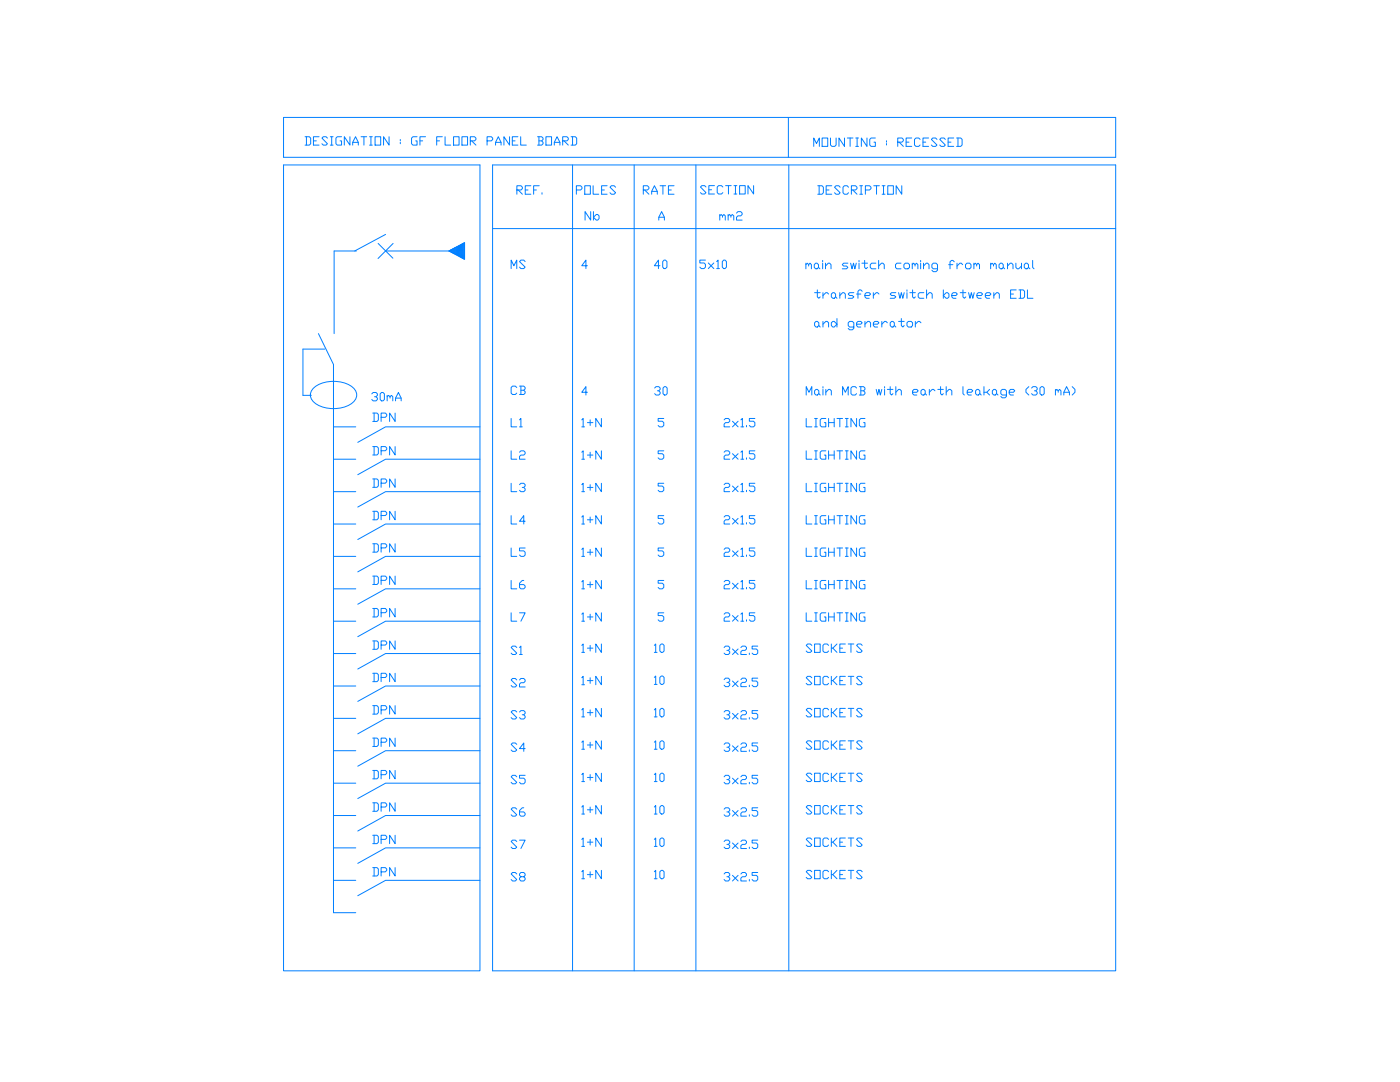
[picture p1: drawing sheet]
<svg xmlns="http://www.w3.org/2000/svg" width="279mm" height="216mm" viewBox="0 0 279 216" stroke-linecap="round" stroke-linejoin="round" font-family="sans-serif">
<!-- layer: a-window -->
<g fill="none" stroke="#007fff" stroke-width=".2">
<path d="M56.6 32.9h39.2v160.8h-39.2zM56.6 23.4h166.1v8h-166.1zM60.9 27.3h.8l.3 .3v1.1l-.3 .3h-.8M61.2 27.3v1.7M62.6 28.1h.5M63.7 27.3h-1.1v1.7h1.1M65.3 27.6l-.2-.3h-.6l-.3 .3 1.1 1.1-.2 .3h-.6l-.3-.3M65.9 29h.6M65.9 27.3h.6M66.2 27.3v1.7M68.2 27.3h-.9l-.3 .3v1.1l.3 .3h.9v-.9h-.3M69.8 27.3v1.7l-1.1-1.7v1.7"/>
<path d="M70.4 29v-.6l.6-1.1 .5 1.1v.6M70.4 28.4h1.1M72.1 27.3h1.1M72.6 27.3v1.7M73.8 29h.5M73.8 27.3h.5M74 27.3v1.7M74.9 27.3h1.1v1.7h-1.1zM77.6 27.3v1.7l-1.1-1.7v1.7M79.9 27.8v.3M79.9 28.4v.3M83.2 27.3h-.8l-.3 .3v1.1l.3 .3h.8v-.9h-.2"/>
<path d="M83.8 28.1h.6M84.9 27.3h-1.1v1.7M87.2 28.1h.5M88.3 27.3h-1.1v1.7M88.8 27.3v1.7h1.1M90.5 27.3h1.1v1.7h-1.1zM92.2 27.3h1.1v1.7h-1.1zM93.9 28.1h.8l.3-.3v-.2l-.3-.3h-.8v1.7M94.1 28.1l.9 .9M97.2 28.1h.9l.2-.3v-.2l-.2-.3h-.9v1.7M98.3 32.9h124.4v160.8h-124.4zM98.9 29v-.6l.5-1.1 .6 1.1v.6"/>
<path d="M98.9 28.4h1.1M101.7 27.3v1.7l-1.1-1.7v1.7M102.2 28.1h.6M103.4 27.3h-1.2v1.7h1.2M103.9 27.3v1.7h1.1M107.3 27.3h.8l.3 .3v.2l-.3 .3M107.6 28.1h.5l.3 .3v.3l-.3 .3h-.8M107.6 27.3v1.7M109 27.3h1.1v1.7h-1.1zM110.6 29v-.6l.6-1.1 .5 1.1v.6M110.6 28.4h1.1M112.3 28.1h.8l.3-.3v-.2l-.3-.3h-.8v1.7"/>
<path d="M112.6 28.1l.8 .9M114 27.3h.8l.3 .3v1.1l-.3 .3h-.8M114.3 27.3v1.7M114.3 32.9v160.8M126.6 32.9v160.8M138.9 32.9v160.8M157.3 23.5v7.9M157.4 32.9v160.8M71.1 50.1h-4.4v16.5M75.5 48.6l2.9 2.9M76.9 50.1h12.7M76.9 46.8l-6.1 3.3"/>
<path d="M78.5 48.6l-3.1 3M89.6 50.1l3.1-1.7v3.4zM89.7 50.1h.1M89.8 50l.1 .1M89.9 49.9h.1M90 50.2v.1M90.1 50.3h.1M90.1 49.9h-.1v.2h.1M90.2 50.4h.1M90.2 49.9h.1M90.2 49.8v.3h.1M90.2 50.2v.1h.1"/>
<path d="M90.3 49.7h.1M90.4 49.7h.2M90.4 49.9h.2M90.4 49.6v.5h.2M90.4 50.2v.1h.2M90.4 50.4v.1M90.5 50.5h.1M90.6 49.7h.4M90.6 49.9h.4M90.6 49.5v.6h.4M90.6 50.2v.1h.4M90.6 50.4v.1h.4"/>
<path d="M90.6 50.6h.1M90.7 49.5h.3M90.8 50.6l.2 .2M90.8 49.4v.1M90.8 49.5v.6M90.8 50.2v.1M90.8 50.4v.1M91.1 49.3v.2h.1M91.1 49.7h.1M91.1 49.9h.1M91.1 49.5v.6h.1M91.1 50.2v.1h.1"/>
<path d="M91.1 50.4v.1h.1M91.1 50.6v.2h.1M91.1 50.8v.1M91.1 49.3h.1M91.3 49.2l.1 .1M91.3 49.3v.2h.1M91.3 49.7h.1M91.3 49.9h.1M91.3 49.5v.6h.1M91.3 50.2v.1h.1M91.3 50.4v.1h.1M91.3 50.6v.2h.1"/>
<path d="M91.3 50.8v.2h.1M91.5 49.1v.2h.1M91.5 49.3v.2h.1M91.5 49.7h.1M91.5 49.9h.1M91.5 49.5v.6h.1M91.5 50.2v.1h.1M91.5 50.4v.1h.1M91.5 50.6v.2h.1M91.5 50.8v.2h.1M91.5 51v.1M91.5 49h.1"/>
<path d="M91.7 49h.1M91.7 49.1v.2h.1M91.7 49.3v.2h.1M91.7 49.7h.1M91.7 49.9h.1M91.7 49.5v.6h.1M91.7 50.2v.1h.1M91.7 50.4v.1h.1M91.7 50.6v.2h.1M91.7 50.8v.2h.1M91.7 51v.2h.1M91.9 48.9v.1h.6"/>
<path d="M91.9 49.1v.2h.6M91.9 49.3v.2h.6M91.9 49.7h.6M91.9 49.9h.6M91.9 49.5v.6h.6M91.9 50.2v.1h.6M91.9 50.4v.1h.6M91.9 50.6v.2h.6M91.9 50.8v.2h.6M91.9 51.2h.6M91.9 51v.3M91.9 48.8h.6"/>
<path d="M92.1 51v.4h.4M92.1 48.7v.1M92.1 48.9v.1M92.1 49.1v.2M92.1 49.3v.2M92.1 49.5v.6M92.1 50.2v.1M92.1 50.4v.1M92.1 50.6v.2M92.1 50.8v.2M92.3 48.6h.2M92.3 48.6h.1"/>
<path d="M92.3 48.7v.1M92.3 48.9v.1M92.3 49.1v.2M92.3 49.3v.2M92.3 49.5v.6M92.3 50.2v.1M92.3 50.4v.1M92.3 50.6v.2M92.3 50.8v.2M92.3 51v.4M92.3 51.5v.1M92.5 51.6h.1"/>
<path d="M92.6 48.5l.1 .1M92.6 48.7v.1h.1M92.6 48.9v.1h.1M92.6 49.1v.2h.1M92.6 49.3v.2h.1M92.6 49.7h.1M92.6 49.9h.1M92.6 49.5v.6h.1M92.6 50.2v.1h.1M92.6 50.4v.1h.1M92.6 50.6v.2h.1M92.6 50.8v.2h.1"/>
<path d="M92.6 51.2h.1M92.6 51v.4h.1M92.6 51.5v.1h.1M98.3 45.6h124.4M117.2 53h-1.1l.8-1.1v1.7M131.5 43.9v-.6l.5-1.1 .6 1.1v.6M131.5 43.3h1.1M160.8 52.8l.3-.3 .3 .3v.3M160.8 52.5v1.1M161.4 52.8l.3-.3 .2 .3v.8M162.6 58.4h1.1M162.8 52.5h.3l.3 .3v.6l-.3 .2h-.3l-.3-.2v-.6z"/>
<path d="M163.1 57.8v1.4l.3 .3 .3-.3M163.4 53.4l.2 .2M164.2 52v.2M164.2 52.5v1.1M164.2 58.4v1.1M164.7 53.1l.6-.6h.3l.2 .3v.8M164.7 52.5v1.1M165.4 58.7l-.3-.3h-.3l-.6 .6M165.9 58.7l.3-.3h.3l.3 .3v.5l-.3 .3h-.3l-.3-.3zM166.8 59.2l.2 .3M167.6 59l.6-.6h.2l.3 .3v.8M167.6 58.4v1.1"/>
<path d="M169.2 52.5h-.8l-.3 .3 .3 .3h.5l.3 .3-.3 .2h-.8M169.8 52.5l.2 1.1 .3-1.1 .3 1.1 .3-1.1M170.4 58.4h-.8l-.3 .3 .3 .3h.5l.3 .2-.3 .3h-.8M170.9 58.7h.9M171.4 52v.2M171.4 52.5v1.1M172 52.5h1.1M172.1 58.1l-.3-.3h-.3l-.3 .3v1.4M172.6 52v1.4l.2 .2 .3-.2M172.6 59h.9l.2-.3-.2-.3h-.6l-.3 .3v.5l.3 .3h.6M174.3 58.4v1.1M174.8 52.5h-.8l-.3 .3v.6l.3 .2h.8"/>
<path d="M175.4 53.1l.5-.6h.3l.3 .3v.8M175.4 52v1.6M175.4 58.7l-.3-.3h-.2l-.6 .6M178.8 58.4h-.9l-.2 .3 .2 .3h.6l.3 .2-.3 .3h-.8M179.3 58.4l.3 1.1 .3-1.1 .3 1.1 .3-1.1M179.8 52.5h-.8l-.3 .3v.6l.3 .2h.8M180.7 52.5h.5l.3 .3v.6l-.3 .2h-.5l-.3-.2v-.6zM181 57.8v.3M181 58.4v1.1M181.6 58.4h1.1M182.1 52.8l.2-.3 .3 .3v.3M182.1 52.5v1.1"/>
<path d="M182.1 57.8v1.4l.3 .3 .3-.3M182.6 52.8l.3-.3 .3 .3v.8M183.7 52v.2M183.7 52.5v1.1M184.3 53.1l.6-.6h.2l.3 .3v.8M184.3 52.5v1.1M184.4 58.4h-.9l-.3 .3v.5l.3 .3h.9M184.9 59l.6-.6h.3l.2 .3v.8M184.9 57.8v1.7M187.1 53.6h-.8l-.3-.2v-.6l.3-.3h.5l.3 .3v1.1l-.3 .3h-.5l-.3-.3M188.3 59l.5-.6h.3l.3 .3v.5l-.3 .3h-.3zM188.3 57.8v1.7"/>
<path d="M189.3 52.8h.9M190 59h.8l.3-.3-.3-.3h-.6l-.2 .3v.5l.2 .3h.6M190.4 52.2l-.2-.2h-.3l-.3 .2v1.4M191 52.5v1.1M191.6 58.4h1.2M192.1 52.8l-.3-.3h-.2l-.6 .6M192.2 57.8v1.4l.3 .3 .3-.3M193 52.5h.5l.3 .3v.6l-.3 .2h-.5l-.3-.2v-.6zM193.3 58.4l.3 1.1 .3-1.1 .2 1.1 .3-1.1M194.4 52.8l.2-.3 .3 .3v.3M194.4 52.5v1.1M194.9 52.8l.3-.3 .3 .3v.8"/>
<path d="M195 59h.8l.3-.3-.3-.3h-.6l-.2 .3v.5l.2 .3h.6M196.6 59h.9l.3-.3-.3-.3h-.6l-.3 .3v.5l.3 .3h.6M197.7 52.8l.3-.3 .3 .3v.3M197.7 52.5v1.1M198.3 52.8l.3-.3 .2 .3v.8M198.3 59l.6-.6h.3l.2 .3v.8M198.3 58.4v1.1M199.7 52.5h.2l.3 .3v.6l-.3 .2h-.2l-.3-.2v-.6zM200.2 53.4l.3 .2M201.1 53.1l.5-.6h.3l.3 .3v.8M201.1 52.5v1.1M201.7 58.7h.6"/>
<path d="M202.7 52.5v.9l.3 .2h.3l.6-.5M202.8 57.8h-1.1v1.7h1.1M203.4 57.8h.8l.3 .3v1.1l-.3 .3h-.8M203.7 57.8v1.7M203.9 52.5v1.1M204.7 52.5h.3l.3 .3v.6l-.3 .2h-.3l-.3-.2v-.6zM205 57.8v1.7h1.1M205.3 53.4l.2 .2M206.1 52v1.4l.3 .2M62.7 77.3a6.7 6.7 0 0 1 7.7 0 1.97 1.97 0 0 1-.6 3.4 6.9 6.9 0 0 1-7.1-.4 1.86 1.86 0 0 1 0-3zM63.5 66.6l3.1 6.1v109.4h4.4M64.8 69.7h-4.3v9.2h1.6"/>
<path d="M117.2 78.3h-1.1l.8-1.1v1.6M160.9 78.8v-1.6l.5 1.1 .6-1.1v1.6M162.6 78l.2-.3h.3l.3 .3v.5l-.3 .3h-.3l-.2-.3zM162.8 64.1h.3l.3 .3v.6l-.3 .3h-.3l-.2-.3v-.6zM163.4 65l.3 .3M163.4 78.5l.3 .3M164.2 64.7l.6-.6h.3l.3 .3v.9M164.2 64.1v1.2M164.2 77.2v.2M164.2 77.7v1.1M164.8 78.3l.6-.6h.2l.3 .3v.8M164.8 77.7v1.1"/>
<path d="M165.9 64.4l.3-.3h.3l.5 .6-.5 .6h-.3l-.3-.3zM167 63.6v1.7M168.2 78.8v-1.6l.5 1.1 .6-1.1v1.6M170.4 65.3h-.8l-.3-.3v-.6l.3-.3h.5l.3 .3v1.1l-.3 .3h-.5l-.3-.3M170.9 64.7h.9l.3-.3-.3-.3h-.6l-.3 .3v.6l.3 .3h.6M170.9 77.4l-.2-.2h-.6l-.3 .2v1.1l.3 .3h.6l.2-.3M171.5 77.2h.8l.3 .2v.3l-.3 .3M171.8 78h.5l.3 .3v.2l-.3 .3h-.8M171.8 77.2v1.6M172.6 64.7l.6-.6h.3l.2 .3v.9M172.6 64.1v1.2M174.3 64.7h.8l.3-.3-.3-.3h-.5l-.3 .3v.6l.3 .3h.5"/>
<path d="M174.9 77.7l.2 1.1 .3-1.1 .3 1.1 .3-1.1M176 64.1v1.2M176.5 77.2v.2M176.5 77.7v1.1M177.1 64.4l-.3-.3h-.3l-.5 .6M177.1 77.7h1.1M177.7 77.2v1.3l.2 .3 .3-.3M177.9 64.1h.3l.3 .3v.6l-.3 .3h-.3l-.2-.3v-.6zM178.5 65l.3 .3M178.8 78.3l.5-.6h.3l.3 .3v.8M178.8 77.2v1.6M179.3 64.1h1.2"/>
<path d="M179.9 63.6v1.4l.3 .3 .3-.3M181 64.4l.3-.3h.5l.3 .3v.6l-.3 .3h-.5l-.3-.3zM182.1 78.3h.9l.2-.3-.2-.3h-.6l-.3 .3v.5l.3 .3h.6M182.7 64.1v1.2M183.8 64.4l-.3-.3h-.3l-.5 .6M183.8 78l.3-.3h.3l.2 .3v.5l-.2 .3h-.3l-.3-.3zM184.6 78.5l.3 .3M185.5 77.7v1.1M186.6 78l-.3-.3h-.3l-.5 .6M187.2 77.7h1.1M187.7 77.2v1.3l.3 .3 .3-.3M188.8 78.3l.6-.6h.3l.3 .3v.8"/>
<path d="M188.8 77.2v1.6M192.2 77.2v1.3l.3 .3M193 78.3h.9l.2-.3-.2-.3h-.6l-.3 .3v.5l.3 .3h.6M194.7 78l.3-.3h.2l.3 .3v.5l-.3 .3h-.2l-.3-.3zM195.5 78.5l.3 .3M196.4 77.2v1.6M196.9 78.3l.6 .5M197.5 77.7l-.6 .6h-.5M198 78l.3-.3h.3l.3 .3v.5l-.3 .3h-.3l-.3-.3zM198.9 78.5l.3 .3M200.9 78.8h-.9l-.3-.3v-.5l.3-.3h.6l.3 .3v1.1l-.3 .3h-.6l-.3-.3M201.4 78.3h.9l.2-.3-.2-.3h-.6l-.3 .3v.5l.3 .3h.6"/>
<path d="M205.3 77.2l-.5 .5v.6l.5 .5M205.9 77.4l.2-.2h.6l.3 .2v.3l-.3 .3h-.3M206.7 78l.3 .3v.2l-.3 .3h-.6l-.2-.3M207.5 77.4l.3-.2h.3l.3 .2v1.1l-.3 .3h-.3l-.3-.3zM210.6 78l.3-.3 .3 .3v.3M210.6 77.7v1.1M211.2 78l.3-.3 .2 .3v.8M212.3 78.8v-.5l.6-1.1 .5 1.1v.5M212.3 78.3h1.1M214 77.2l.5 .5v.6l-.5 .5M66.6 85.2h4.4M66.6 98.1h4.4"/>
<path d="M66.6 91.6h4.4M95.8 85.2h-18.9l-5.5 3.1M95.8 98.1h-18.9l-5.5 3.1M95.8 91.6h-18.9l-5.5 3.1M132.5 83.5h-1.2v.6h.9l.3 .2v.6l-.3 .3h-.6l-.3-.3M132.5 90h-1.2v.5h.9l.3 .3v.6l-.3 .2h-.6l-.3-.2M132.5 96.4h-1.2v.6h.9l.3 .3v.5l-.3 .3h-.6l-.3-.3M144.5 83.8l.3-.3h.6l.2 .3v.3l-.2 .2h-.6l-.3 .3v.6h1.1M144.5 90.2l.3-.2h.6l.2 .2v.3l-.2 .3h-.6l-.3 .3v.5h1.1M144.5 96.7l.3-.3h.6l.2 .3v.3l-.2 .3h-.6l-.3 .2v.6h1.1M146.2 84.1l1.1 1.1M146.2 90.5l1.1 1.1"/>
<path d="M146.2 97l1.1 1.1M147.3 84.1l-1.1 1.1M147.3 90.5l-1.1 1.1M147.3 97l-1.1 1.1M147.9 83.8l.3-.3v1.7M147.9 90.2l.3-.2v1.6M147.9 96.7l.3-.3v1.7M147.9 85.2h.5M147.9 98.1h.5M147.9 91.6h.5M149 84.9v.3M149 91.4v.2"/>
<path d="M149 97.8v.3M150.7 83.5h-1.2v.6h.9l.3 .2v.6l-.3 .3h-.6l-.3-.3M150.7 90h-1.2v.5h.9l.3 .3v.6l-.3 .2h-.6l-.3-.2M150.7 96.4h-1.2v.6h.9l.3 .3v.5l-.3 .3h-.6l-.3-.3M160.9 83.5v1.7h1.1M160.9 90v1.6h1.1M160.9 96.4v1.7h1.1M162.6 85.2h.5M162.6 98.1h.5M162.6 83.5h.5M162.6 91.6h.5M162.6 90h.5"/>
<path d="M162.6 96.4h.5M162.8 83.5v1.7M162.8 90v1.6M162.8 96.4v1.7M164.8 83.5h-.8l-.3 .3v1.1l.3 .3h.8v-.9h-.3M164.8 90h-.8l-.3 .2v1.2l.3 .2h.8v-.8h-.3M164.8 96.4h-.8l-.3 .3v1.1l.3 .3h.8v-.8h-.3M165.4 83.5v1.7M165.4 90v1.6M165.4 96.4v1.7M165.4 84.3h1.1M165.4 90.8h1.1"/>
<path d="M165.4 97.3h1.1M166.5 83.5v1.7M166.5 90v1.6M166.5 96.4v1.7M167 83.5h1.2M167 90h1.2M167 96.4h1.2M167.6 83.5v1.7M167.6 90v1.6M167.6 96.4v1.7M168.7 85.2h.6M168.7 98.1h.6"/>
<path d="M168.7 83.5h.6M168.7 91.6h.6M168.7 90h.6M168.7 96.4h.6M169 83.5v1.7M169 90v1.6M169 96.4v1.7M170.9 83.5v1.7l-1.1-1.7v1.7M170.9 90v1.6l-1.1-1.6v1.6M170.9 96.4v1.7l-1.1-1.7v1.7M172.6 83.5h-.8l-.3 .3v1.1l.3 .3h.8v-.9h-.3M172.6 90h-.8l-.3 .2v1.2l.3 .2h.8v-.8h-.3"/>
<path d="M172.6 96.4h-.8l-.3 .3v1.1l.3 .3h.8v-.8h-.3M66.6 117.5h4.4M66.6 104.6h4.4M66.6 111h4.4M95.8 117.5h-18.9l-5.5 3.1M95.8 104.6h-18.9l-5.5 3.1M95.8 111h-18.9l-5.5 3.1M132.5 102.9h-1.2v.5h.9l.3 .3v.6l-.3 .3h-.6l-.3-.3M132.5 109.3h-1.2v.6h.9l.3 .3v.5l-.3 .3h-.6l-.3-.3M132.5 115.8h-1.2v.6h.9l.3 .2v.6l-.3 .3h-.6l-.3-.3M144.5 103.2l.3-.3h.6l.2 .3v.2l-.2 .3h-.6l-.3 .3v.6h1.1M144.5 109.6l.3-.3h.6l.2 .3v.3l-.2 .3h-.6l-.3 .3v.5h1.1"/>
<path d="M144.5 116.1l.3-.3h.6l.2 .3v.3l-.2 .2h-.6l-.3 .3v.6h1.1M146.2 103.4l1.1 1.2M146.2 109.9l1.1 1.1M146.2 116.4l1.1 1.1M147.3 103.4l-1.1 1.2M147.3 109.9l-1.1 1.1M147.3 116.4l-1.1 1.1M147.9 103.2l.3-.3v1.7M147.9 109.6l.3-.3v1.7M147.9 116.1l.3-.3v1.7M147.9 117.5h.5M147.9 104.6h.5"/>
<path d="M147.9 111h.5M149 104.3v.3M149 110.7v.3M149 117.2v.3M150.7 102.9h-1.2v.5h.9l.3 .3v.6l-.3 .3h-.6l-.3-.3M150.7 109.3h-1.2v.6h.9l.3 .3v.5l-.3 .3h-.6l-.3-.3M150.7 115.8h-1.2v.6h.9l.3 .2v.6l-.3 .3h-.6l-.3-.3M160.9 102.9v1.7h1.1M160.9 109.3v1.7h1.1M160.9 115.8v1.7h1.1M162.6 117.5h.5M162.6 104.6h.5"/>
<path d="M162.6 111h.5M162.6 102.9h.5M162.6 109.3h.5M162.6 115.8h.5M162.8 102.9v1.7M162.8 109.3v1.7M162.8 115.8v1.7M164.8 102.9h-.8l-.3 .3v1.1l.3 .3h.8v-.9h-.3M164.8 109.3h-.8l-.3 .3v1.1l.3 .3h.8v-.8h-.3M164.8 115.8h-.8l-.3 .3v1.1l.3 .3h.8v-.9h-.3M165.4 102.9v1.7M165.4 109.3v1.7"/>
<path d="M165.4 115.8v1.7M165.4 103.7h1.1M165.4 110.2h1.1M165.4 116.6h1.1M166.5 102.9v1.7M166.5 109.3v1.7M166.5 115.8v1.7M167 102.9h1.2M167 109.3h1.2M167 115.8h1.2M167.6 102.9v1.7M167.6 109.3v1.7"/>
<path d="M167.6 115.8v1.7M168.7 117.5h.6M168.7 104.6h.6M168.7 111h.6M168.7 102.9h.6M168.7 109.3h.6M168.7 115.8h.6M169 102.9v1.7M169 109.3v1.7M169 115.8v1.7M170.9 102.9v1.7l-1.1-1.7v1.7M170.9 109.3v1.7l-1.1-1.7v1.7"/>
<path d="M170.9 115.8v1.7l-1.1-1.7v1.7M172.6 102.9h-.8l-.3 .3v1.1l.3 .3h.8v-.9h-.3M172.6 109.3h-.8l-.3 .3v1.1l.3 .3h.8v-.8h-.3M172.6 115.8h-.8l-.3 .3v1.1l.3 .3h.8v-.9h-.3M66.6 124h4.4M66.6 130.4h4.4M66.6 136.9h4.4M95.8 124h-18.9l-5.5 3M95.8 130.4h-18.9l-5.5 3.1M95.8 136.9h-18.9l-5.5 3.1M132.5 122.3h-1.2v.5h.9l.3 .3v.6l-.3 .3h-.6l-.3-.3M144.5 122.6l.3-.3h.6l.2 .3v.2l-.2 .3h-.6l-.3 .3v.6h1.1"/>
<path d="M146.2 122.8l1.1 1.2M147.3 122.8l-1.1 1.2M147.9 122.6l.3-.3v1.7M147.9 124h.5M149 123.7v.3M150.7 122.3h-1.2v.5h.9l.3 .3v.6l-.3 .3h-.6l-.3-.3M160.9 122.3v1.7h1.1M162.6 124h.5M162.6 122.3h.5M162.8 122.3v1.7M164.8 122.3h-.8l-.3 .3v1.1l.3 .3h.8v-.9h-.3M165.4 122.3v1.7"/>
<path d="M165.4 123.1h1.1M166.5 122.3v1.7M167 122.3h1.2M167.6 122.3v1.7M168.7 124h.6M168.7 122.3h.6M169 122.3v1.7M170.9 122.3v1.7l-1.1-1.7v1.7M172.6 122.3h-.8l-.3 .3v1.1l.3 .3h.8v-.9h-.3M66.6 143.3h4.4M66.6 149.8h4.4M66.6 156.3h4.4"/>
<path d="M95.8 143.3h-18.9l-5.5 3.1M95.8 149.8h-18.9l-5.5 3.1M95.8 156.3h-18.9l-5.5 3M66.6 175.7h4.4M66.6 162.7h4.4M66.6 169.2h4.4M95.8 175.7h-18.9l-5.5 3M95.8 162.7h-18.9l-5.5 3.1M95.8 169.2h-18.9l-5.5 3.1"/>
</g>
<g font-size="4.9" fill="#007fff">
<text x="138.6" y="39.9">SECTION</text>
<text x="115.4" y="45.2">Nb</text>
<text x="142.5" y="45.2">mm2</text>
<text x="73" y="81.1">30mA</text>
<text x="100.9" y="80.1">CB</text>
<text x="129.5" y="80.1">30</text>
<text x="73" y="85.4">DPN</text>
<text x="100.9" y="86.4">L1</text>
<text x="115" y="86.4">1+N</text>
<text x="73" y="92.1">DPN</text>
<text x="100.9" y="92.8">L2</text>
<text x="115" y="92.8">1+N</text>
<text x="73" y="98.4">DPN</text>
<text x="100.9" y="99.5">L3</text>
<text x="115" y="99.5">1+N</text>
<text x="100.9" y="105.8">L4</text>
<text x="115" y="105.8">1+N</text>
<text x="73" y="111.5">DPN</text>
<text x="100.9" y="112.2">L5</text>
<text x="115" y="112.2">1+N</text>
<text x="73" y="117.8">DPN</text>
<text x="100.9" y="118.9">L6</text>
<text x="115" y="118.9">1+N</text>
<text x="100.9" y="125.2">L7</text>
<text x="115" y="125.2">1+N</text>
<text x="73" y="130.9">DPN</text>
<text x="100.9" y="131.9">S1</text>
<text x="143.2" y="131.9">3x2.5</text>
<text x="73" y="137.2">DPN</text>
<text x="115" y="137.9">1+N</text>
<text x="129.5" y="137.9">10</text>
<text x="159.8" y="137.9">SOCKETS</text>
<text x="100.9" y="138.3">S2</text>
<text x="143.2" y="138.3">3x2.5</text>
<text x="100.9" y="144.6">S3</text>
<text x="115" y="144.3">1+N</text>
<text x="129.5" y="144.3">10</text>
<text x="143.2" y="144.6">3x2.5</text>
<text x="159.8" y="144.3">SOCKETS</text>
<text x="73" y="150.3">DPN</text>
<text x="73" y="156.6">DPN</text>
<text x="100.9" y="157.7">S5</text>
<text x="115" y="157.3">1+N</text>
<text x="129.5" y="157.3">10</text>
<text x="143.2" y="157.7">3x2.5</text>
<text x="159.8" y="157.3">SOCKETS</text>
<text x="100.9" y="164">S6</text>
<text x="115" y="163.7">1+N</text>
<text x="129.5" y="163.7">10</text>
<text x="143.2" y="164">3x2.5</text>
<text x="159.8" y="163.7">SOCKETS</text>
<text x="73" y="169.7">DPN</text>
<text x="115" y="170">1+N</text>
<text x="129.5" y="170">10</text>
<text x="159.8" y="170">SOCKETS</text>
<text x="73" y="176">DPN</text>
<text x="100.9" y="177.1">S8</text>
<text x="115" y="176.7">1+N</text>
<text x="129.5" y="176.7">10</text>
<text x="143.2" y="177.1">3x2.5</text>
<text x="159.8" y="176.7">SOCKETS</text>
</g>
<g font-size="4.4" fill="#007fff">
<text x="161.2" y="30.3">MOUNTING : RECESSED</text>
<text x="102" y="39.9">REF.</text>
<text x="113.9" y="39.9">POLES</text>
<text x="127" y="39.9">RATE</text>
<text x="161.9" y="39.9">DESCRIPTION</text>
<text x="100.9" y="54.7">MS</text>
<text x="129.5" y="54.7">40</text>
<text x="138.3" y="54.7">5x10</text>
<text x="73" y="104.8">DPN</text>
<text x="73" y="124.2">DPN</text>
<text x="115" y="131.2">1+N</text>
<text x="129.5" y="131.2">10</text>
<text x="159.8" y="131.2">SOCKETS</text>
<text x="73" y="143.6">DPN</text>
<text x="100.9" y="151">S4</text>
<text x="115" y="150.6">1+N</text>
<text x="129.5" y="150.6">10</text>
<text x="143.2" y="151">3x2.5</text>
<text x="159.8" y="150.6">SOCKETS</text>
<text x="73" y="163">DPN</text>
<text x="100.9" y="170.4">S7</text>
<text x="143.2" y="170.4">3x2.5</text>
</g>
</svg>
